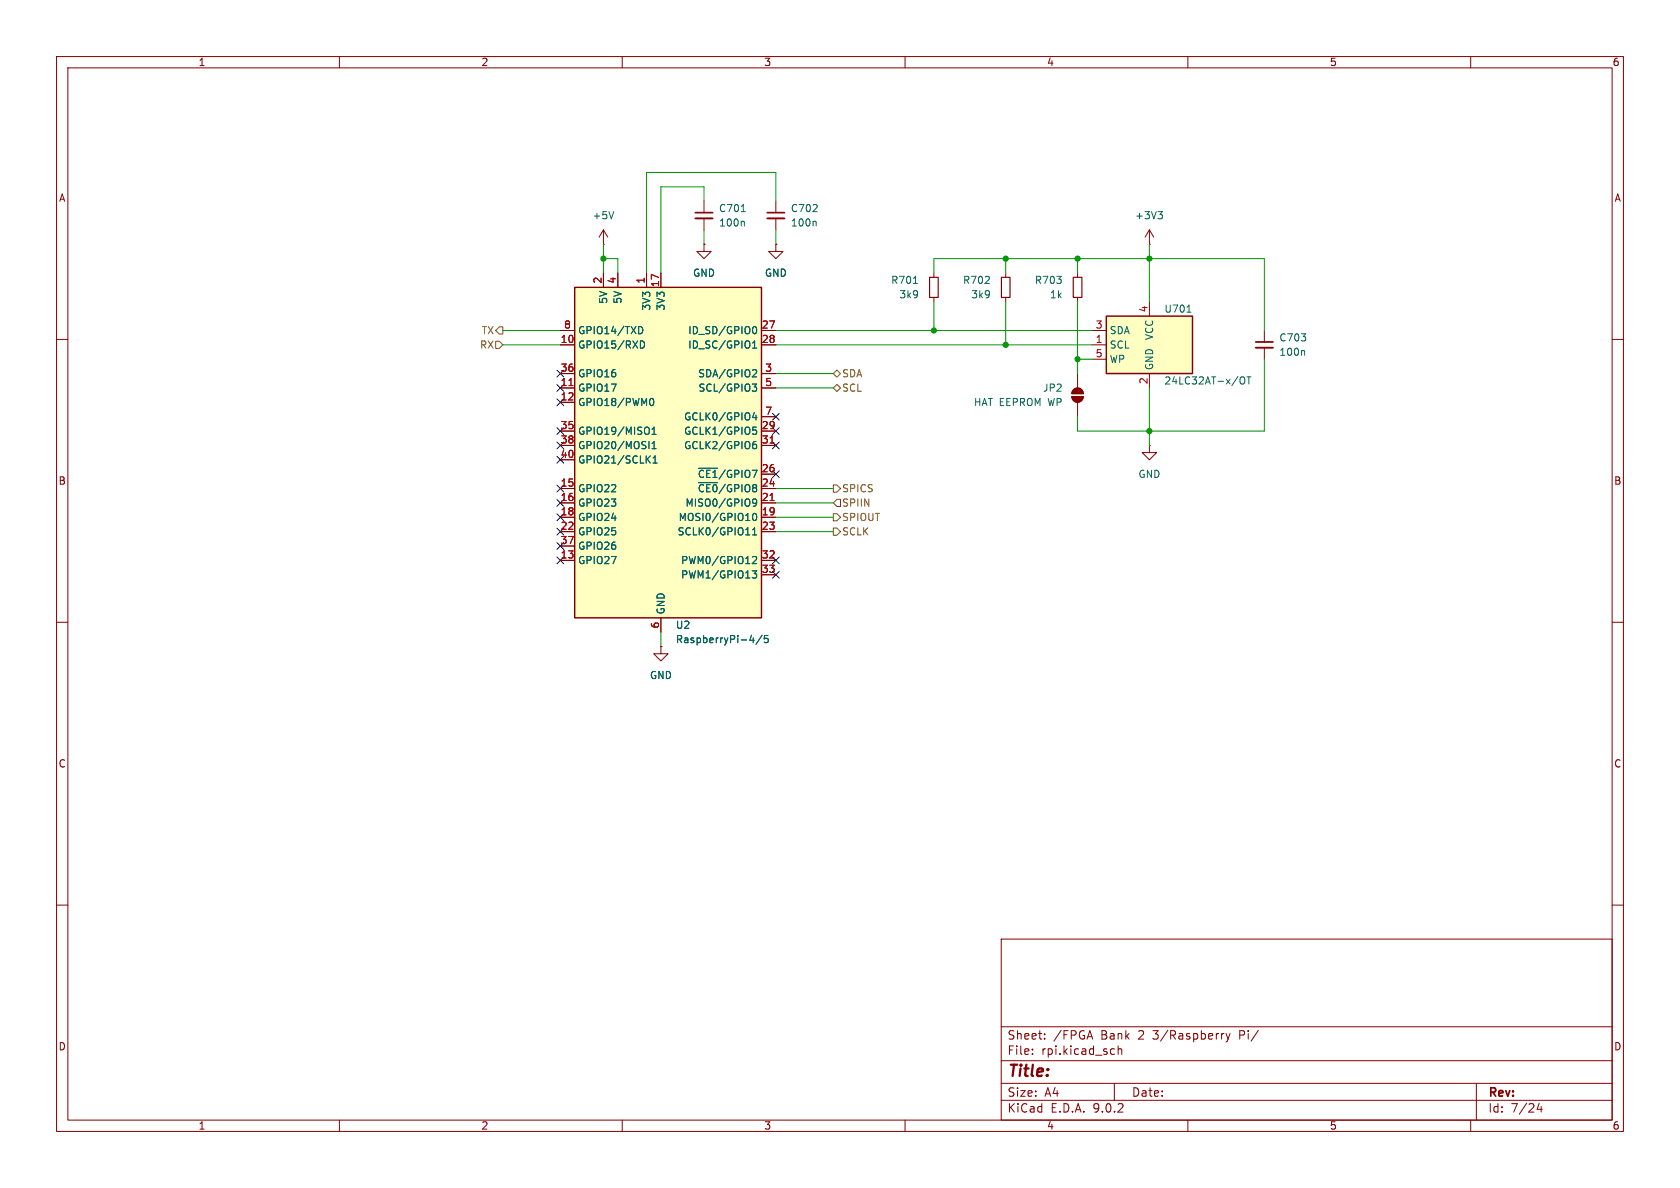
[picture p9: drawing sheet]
<svg xmlns="http://www.w3.org/2000/svg" width="297mm" height="210mm" viewBox="0 0 297 210" stroke-linecap="round" stroke-linejoin="round" font-family="sans-serif">
<g fill="none" stroke="#840000" stroke-width=".18">
<path d="M10 10h277v190h-277zM12 12h273v186h-273zM60 10v2M110 10v2M160 10v2M210 10v2M260 10v2M10 60h2M285 60h2M10 110h2M285 110h2M10 160h2"/>
<path d="M177 166h108v32h-108zM285 160h2M60 198v2M110 198v2M160 198v2M177 194.5h108M177 191.5h108M177 187.5h108M177 181.5h108M182.5 186.3v.1M182.5 185.5v.1M184.7 183.6v.1"/>
<path d="M184.7 182.8v.1M196.6 185.4l.4 .1M197 191.5v3M197 186.3l-.4 .1M197.7 185.5l.2-.1 .3 .1 .1 .9M197.7 184.9v1.5M210 198v2M216.4 182.7l-.3 .1M216.7 182.7l.4 1M217.1 183.7l-.1 .4-.3 .1M217.5 182.7l-.4 1M260 198v2"/>
<path d="M261 191.5v6.5M272.1 195l-.4 1.1h1M272.5 195.6v1"/>
</g>
<path d="M195.6 55.9h15.2v10.1h-15.2z" fill="#ffffc2"/>
<path d="M195.6 55.9h15.2v10.1h-15.2z" fill="none" stroke="#840000" stroke-width=".25"/>
<g fill="none" stroke="#840000" stroke-width=".18">
<path d="M124.5 35.6v2M124.5 38.6v2M124.5 43.2v1.3h1.2l-1.2 1.2-1.3-1.2h1.3M124.5 43.2h.1M177.8 48.3v.7M177.8 52.6v.7M190.5 48.3v.7M190.5 52.6v.7M193 58.4h2.6M203.2 53.3v2.6M189.5 70.1h2a1.02 1.02 0 0 1-1 1 1.02 1.02 0 0 1-1-1zM189.8 68.9a1.02 1.02 0 0 1 1.1-.2 1.02 1.02 0 0 1 .6 .9h-2z"/>
<path d="M190.5 66v2.6M190.5 71.1v2.6M193 61h2.6M193 63.5h2.6M203.2 66v2.6"/>
</g>
<path d="M131 37.4h.8M131.4 39.1l.2 .2v.7M209.8 55.2h.8M219.2 67a.42 .42 0 0 1 .4-.4 .42 .42 0 0 1 .5 .4v.5a.42 .42 0 0 1-.5 .4 .42 .42 0 0 1-.4-.4M220.4 66.6h.8M220.8 66.6v1.3" fill="none" stroke="#006464" stroke-width=".18"/>
<path d="M177 49h1.6v3.6h-1.6zM189.7 49h1.6v3.6h-1.6z" fill="none" stroke="#840000" stroke-width=".2"/>
<g fill="#840000" stroke="#840000" stroke-width=".18">
<path d="M189.5 70.1h2a1.02 1.02 0 0 1-1 1 1.02 1.02 0 0 1-1-1z"/>
<path d="M189.8 68.9a1.02 1.02 0 0 1 1.1-.2 1.02 1.02 0 0 1 .6 .9h-2z"/>
</g>
<path d="M122.9 37.6h3.1" fill="none" stroke="#840000" stroke-width=".3"/>
<path d="M122.9 38.6h3.1" fill="none" stroke="#840000" stroke-width=".33"/>
<path d="M101.6 50.8h33v58.4h-33z" fill="#ffffc2"/>
<path d="M101.6 50.8h33v58.4h-33z" fill="none" stroke="#840000" stroke-width=".25"/>
<g fill="none" stroke="#840000" stroke-width=".18">
<path d="M137.2 35.6v2M137.2 38.6v2M99.1 58.4h2.5M106.7 43.2h.1M106.7 40.6v2.6M106.7 48.3v2.5M106.7 40.6l-.8 1.3M106.7 40.6l.7 1.3M109.2 48.3v2.5M114.3 48.3v2.5M116.8 48.3v2.5M124.5 43.2h.1"/>
<path d="M134.6 58.4h2.6M137.2 43.2v1.3h1.2l-1.2 1.2-1.3-1.2h1.3M137.2 43.2h.1M165.1 48.3v.7M165.1 52.6v.7M203.2 43.2h.1M203.2 40.6l-.8 1.3M203.2 40.6l.8 1.3M203.2 40.6v2.6M223.5 58.4v2.1M99.1 61h2.5M99.1 66h2.5"/>
<path d="M99.1 68.6h2.5M99.1 71.1h2.5M99.1 76.2h2.5M99.1 78.7h2.5M134.6 61h2.6M134.6 66h2.6M134.6 68.6h2.6M134.6 76.2h2.6M134.6 78.7h2.6M134.6 73.7h2.6M203.2 78.7v1.3h1.3l-1.3 1.3-1.3-1.3h1.3M203.2 78.7h.1"/>
<path d="M223.5 61.5v2M99.1 81.3h2.5M99.1 86.4h2.5M99.1 88.9h2.5M99.1 91.4h2.5M99.1 94h2.5M99.1 96.5h2.5M99.1 99.1h2.5M134.6 86.4h2.6M134.6 88.9h2.6M134.6 91.4h2.6M134.6 94h2.6"/>
<path d="M134.6 99.1h2.6M134.6 83.8h2.6M116.8 114.3v1.3h1.3l-1.3 1.2-1.2-1.2h1.2M116.8 114.3h.1M116.8 109.2v2.6M134.6 101.6h2.6"/>
</g>
<g fill="none" stroke="#006464" stroke-width=".18">
<path d="M108.5 37.4l-.4 1.3M144.1 39.1l.2 .2v.7M204.7 37.4h.8l-.4 .5M205.3 37.9l.2 .2v.3l-.2 .3M112.9 57.7a.64 .64 0 0 1 .7 .7 .64 .64 0 0 1-.7 .6M133.2 57.8l.1-.1a.68 .68 0 0 1 .5 .7 .68 .68 0 0 1-.5 .6l-.1-.1M161.5 50.1h.7M113.2 60.3a.64 .64 0 0 1 .7 .6 .64 .64 0 0 1-.7 .6M114.7 75.7v.9M114.8 70.9l.2-.3 .1-.2a.68 .68 0 0 1 .5 .7 .68 .68 0 0 1-.5 .6l-.1-.1-.2-.4M115.3 76.8h.7M115.3 75.9l.3-.4v1.3"/>
<path d="M115.3 78.4l.3-.4v1.3M115.3 79.3h.7M133 67.9h.8l-.5 .5 .4 .1 .1 .4-.3 .3h-.3M133 61.5h.8M133 78.8l.3-.3h.2l.3 .3v.3l-.3 .2h-.3l-.2-.2M133 60.6l.4-.3v1.2M133.2 65.3l.4 .1 .2 .3-.8 .9h.8M133.3 72.9l-.3 .9h.8M133.6 73.4v.8M133.6 78l-.3 .1-.3 .5M133.7 75.5h-.6l-.1 .6 .2-.1 .4 .1 .2 .1-.1 .5-.2 .1-.5-.1M230.5 62l.1 .2v.6"/>
<path d="M114.4 81.1l.6 .8M115 80.6l-.8 .7M115.5 81.9h.7M115.5 81l.3-.4v1.3M123.5 82.8h3.4M123.5 85.3h3.4M131.8 94.6h.8M133 98.5l.5-.1 .3 .3-.8 .9h.8M133 93.7l.4-.4v1.3M133 94.6h.8M133.2 90.9l.1-.2a.68 .68 0 0 1 .5 .7 .68 .68 0 0 1-.5 .6l-.1-.1-.2-.4zM133.8 88.8l-.3 .2-.3-.1-.2-.1 .2-.5 .3-.1 .2 .1a.84 .84 0 0 1-.3 1.2h-.2"/>
<path d="M132.9 112.3l-.3 .9h.7M133 100.9h.8l-.5 .5 .4 .1v.6l-.2 .1-.5-.1M133.2 112.8v.8M134.7 112.3l-1.1 1.6M135.8 112.3h-.6l-.1 .6 .2-.1 .4 .1 .1 .2v.4l-.2 .1-.5-.1"/>
</g>
<path d="M100.6 68.2h.7M136.1 78.3h.8M136.1 88.5h.8" fill="none" stroke="#a90000" stroke-width=".18"/>
<path d="M135.6 37.6h3.1M222 60.5h3" fill="none" stroke="#840000" stroke-width=".3"/>
<path d="M135.6 38.6h3.1M222 61.5h3" fill="none" stroke="#840000" stroke-width=".33"/>
<path d="M164.3 49h1.6v3.6h-1.6z" fill="none" stroke="#840000" stroke-width=".2"/>
<path d="M88.3 57.8h.6v1.3h-.6l-.7-.7zM87.6 60.3h.7l.6 .7-.6 .6h-.7zM147.3 68.6l.7-.7 .6 .7-.6 .6zM147.3 66l.7-.6 .6 .6-.6 .7zM147.3 93.3h.7l.6 .7-.6 .6h-.7zM147.3 85.7h.7l.6 .7-.6 .6h-.7zM147.3 90.8h.7l.6 .6-.6 .7h-.7zM148 88.3h.6v1.2h-.6l-.7-.6z" fill="none" stroke="#725600" stroke-width=".18"/>
<g fill="none" stroke="#009600" stroke-width=".18">
<path d="M124.5 35.6v-2.6h-7.7v15.3M137.2 35.6v-5.1h-22.9v17.8M88.9 58.4h10.2M106.7 45.7h2.5v2.6M106.7 43.2v5.1M124.5 40.6v2.6M137.2 58.4h55.8M137.2 40.6v2.6M165.1 48.3v-2.6h58.4v12.7M165.1 53.3v5.1M177.8 45.7v2.6M177.8 53.3v7.7"/>
<path d="M190.5 45.7v2.6M190.5 53.3v12.7M203.2 43.2v10.1M88.9 61h10.2M137.2 61h55.8M137.2 68.6h10.1M137.2 66h10.1M190.5 63.5h2.5M203.2 68.6v10.1M223.5 63.5v12.7h-33v-2.5M137.2 94h10.1M137.2 88.9h10.1"/>
<path d="M137.2 91.4h10.1M137.2 86.4h10.1M116.8 111.8v2.5"/>
</g>
<g fill="none" stroke="#000084" stroke-width=".18">
<path d="M98.5 78.1l1.2 1.2M98.5 75.6l1.2 1.2M98.5 68l1.2 1.2M98.5 65.4l1.2 1.2M98.5 70.5l1.2 1.2M99.7 78.1l-1.2 1.2M99.7 75.6l-1.2 1.2M99.7 68l-1.2 1.2M99.7 65.4l-1.2 1.2M99.7 70.5l-1.2 1.2M136.6 78.1l1.2 1.2M136.6 75.6l1.2 1.2"/>
<path d="M136.6 73.1l1.2 1.2M137.8 78.1l-1.2 1.2M137.8 75.6l-1.2 1.2M137.8 73.1l-1.2 1.2M98.5 90.8l1.2 1.2M98.5 85.8l1.2 1.2M98.5 80.7l1.2 1.2M98.5 88.3l1.2 1.2M98.5 95.9l1.2 1.2M98.5 93.4l1.2 1.2M98.5 98.5l1.2 1.2M99.7 90.8l-1.2 1.2"/>
<path d="M99.7 85.8l-1.2 1.2M99.7 80.7l-1.2 1.2M99.7 88.3l-1.2 1.2M99.7 95.9l-1.2 1.2M99.7 93.4l-1.2 1.2M99.7 98.5l-1.2 1.2M136.6 98.5l1.2 1.2M136.6 83.2l1.2 1.2M137.8 98.5l-1.2 1.2M137.8 83.2l-1.2 1.2M136.6 101l1.2 1.2M137.8 101l-1.2 1.2"/>
</g>
<g fill="#009600" stroke="#009600" stroke-width=".18">
<circle cx="203.2" cy="45.7" r=".46"/>
<circle cx="190.5" cy="45.7" r=".46"/>
<circle cx="165.1" cy="58.4" r=".46"/>
<circle cx="177.8" cy="61" r=".46"/>
<circle cx="177.8" cy="45.7" r=".46"/>
<circle cx="190.5" cy="63.5" r=".46"/>
<circle cx="203.2" cy="76.2" r=".46"/>
<circle cx="106.7" cy="45.7" r=".46"/>
</g>
<text font-size="2.8" fill="#840000" x="178" y="190.9">Title:</text>
<g font-size="2.1" fill="#840000">
<text x="178" y="184">Sheet:</text>
<text x="186.2" y="184">/FPGA</text>
<text x="194.7" y="184">Bank</text>
<text x="201.4" y="184">2</text>
<text x="204.1" y="184">3/Raspberry</text>
<text x="219.5" y="184">Pi/</text>
<text x="178" y="186.7">File:</text>
<text x="184.1" y="186.7">rpi.kicad_sch</text>
<text x="178" y="196.9">KiCad</text>
<text x="178" y="194.1">Size:</text>
<text x="184.7" y="194.1">A4</text>
<text x="185.7" y="196.9">E.D.A.</text>
<text x="193.3" y="196.9">9.0.2</text>
<text x="200" y="194.1">Date:</text>
<text x="263" y="194.3">Rev:</text>
<text x="263" y="196.9">Id:</text>
<text x="267.1" y="196.9">7/24</text>
</g>
<g font-size="1.8" fill="#840000">
<text x="35" y="11.9">1</text>
<text x="85" y="11.9">2</text>
<text x="135" y="11.9">3</text>
<text x="185" y="11.9">4</text>
<text x="235" y="11.9">5</text>
<text x="285" y="11.9">6</text>
<text x="10.3" y="35.9">A</text>
<text x="285.3" y="35.9">A</text>
<text x="10.3" y="85.9">B</text>
<text x="285.3" y="85.9">B</text>
<text x="10.3" y="135.9">C</text>
<text x="285.3" y="135.9">C</text>
<text x="10.3" y="185.9">D</text>
<text x="285.3" y="185.9">D</text>
<text x="35" y="199.9">1</text>
<text x="85" y="199.9">2</text>
<text x="135" y="199.9">3</text>
<text x="185" y="199.9">4</text>
<text x="235" y="199.9">5</text>
<text x="285" y="199.9">6</text>
</g>
<g font-size="1.8" fill="#006464">
<text x="104.6" y="39">+5V</text>
<text x="127" y="37.7">C701</text>
<text x="127" y="40.2">100n</text>
<text x="139.7" y="37.7">C702</text>
<text x="139.7" y="40.2">100n</text>
<text x="200.6" y="39">+3V3</text>
<text x="107.5" y="53.8" transform="rotate(-90 107.5 53.8)">5V</text>
<text x="110.1" y="53.8" transform="rotate(-90 110.1 53.8)">5V</text>
<text x="122.4" y="49.1">GND</text>
<text x="135.1" y="49.1">GND</text>
<text x="157.4" y="50.4">R701</text>
<text x="158.9" y="52.9">3k9</text>
<text x="170.1" y="50.4">R702</text>
<text x="171.6" y="52.9">3k9</text>
<text x="182.8" y="50.4">R703</text>
<text x="185.5" y="52.9">1k</text>
<text x="102.1" y="59.3">GPIO14/TXD</text>
<text x="115.2" y="55" transform="rotate(-90 115.2 55)">3V3</text>
<text x="117.7" y="55" transform="rotate(-90 117.7 55)">3V3</text>
<text x="121.6" y="59.3">ID_SD/GPIO0</text>
<text x="196.1" y="59.3">SDA</text>
<text x="205.7" y="55.5">U701</text>
<text x="102.1" y="61.8">GPIO15/RXD</text>
<text x="121.6" y="61.8">ID_SC/GPIO1</text>
<text x="196.1" y="61.8">SCL</text>
<text x="196.1" y="64.4">WP</text>
<text x="204.1" y="65.5" transform="rotate(-90 204.1 65.5)">GND</text>
<text x="204.1" y="60.2" transform="rotate(-90 204.1 60.2)">VCC</text>
<text x="226.1" y="60.6">C703</text>
<text x="226.1" y="63.1">100n</text>
<text x="102.1" y="66.9">GPIO16</text>
<text x="102.1" y="69.4">GPIO17</text>
<text x="102.1" y="72">GPIO18/PWM0</text>
<text x="123.3" y="66.9">SDA/GPIO2</text>
<text x="123.4" y="69.4">SCL/GPIO3</text>
<text x="172.1" y="72">HAT EEPROM WP</text>
<text x="184.3" y="69.4">JP2</text>
<text x="205.7" y="68.2">24LC32AT-x/OT</text>
<text x="102.1" y="77.1">GPIO19/MISO1</text>
<text x="120.8" y="74.5">GCLK0/GPIO4</text>
<text x="120.8" y="77.1">GCLK1/GPIO5</text>
<text x="102.1" y="79.6">GPIO20/MOSI1</text>
<text x="102.1" y="82.1">GPIO21/SCLK1</text>
<text x="120.8" y="79.6">GCLK2/GPIO6</text>
<text x="102.1" y="87.2">GPIO22</text>
<text x="102.1" y="89.8">GPIO23</text>
<text x="121.1" y="89.8">MISO0/GPIO9</text>
<text x="123.3" y="84.7">~{CE1}/GPIO7</text>
<text x="123.3" y="87.2">~{CE0}/GPIO8</text>
<text x="201.2" y="84.7">GND</text>
<text x="102.1" y="92.3">GPIO24</text>
<text x="102.1" y="94.8">GPIO25</text>
<text x="119.7" y="94.8">SCLK0/GPIO11</text>
<text x="119.9" y="92.3">MOSI0/GPIO10</text>
<text x="102.1" y="97.4">GPIO26</text>
<text x="102.1" y="99.9">GPIO27</text>
<text x="120.3" y="99.9">PWM0/GPIO12</text>
<text x="120.3" y="102.5">PWM1/GPIO13</text>
<text x="117.7" y="108.7" transform="rotate(-90 117.7 108.7)">GND</text>
<text x="119.4" y="111.4">U2</text>
<text x="119.4" y="113.9">RaspberryPi-4/5</text>
<text x="114.8" y="120.2">GND</text>
</g>
<g font-size="1.8" fill="#a90000">
<text x="106.4" y="50.2" transform="rotate(-90 106.4 50.2)">2</text>
<text x="109" y="50.2" transform="rotate(-90 109 50.2)">4</text>
<text x="114" y="50.2" transform="rotate(-90 114 50.2)">1</text>
<text x="116.6" y="50.8" transform="rotate(-90 116.6 50.8)">17</text>
<text x="99.6" y="58.2">8</text>
<text x="134.6" y="58.2">27</text>
<text x="193.6" y="58.2">3</text>
<text x="202.9" y="55.3" transform="rotate(-90 202.9 55.3)">4</text>
<text x="99" y="60.7">10</text>
<text x="99" y="65.8">36</text>
<text x="134.6" y="60.7">28</text>
<text x="135.2" y="65.8">3</text>
<text x="193.6" y="60.7">1</text>
<text x="193.6" y="63.2">5</text>
<text x="99" y="68.3">11</text>
<text x="99" y="70.9">12</text>
<text x="135.2" y="68.3">5</text>
<text x="202.9" y="68" transform="rotate(-90 202.9 68)">2</text>
<text x="99" y="75.9">35</text>
<text x="134.6" y="75.9">29</text>
<text x="135.2" y="73.4">7</text>
<text x="99" y="78.5">38</text>
<text x="99" y="81">40</text>
<text x="134.6" y="78.5">31</text>
<text x="134.6" y="83.6">26</text>
<text x="99" y="86.1">15</text>
<text x="99" y="88.6">16</text>
<text x="134.6" y="86.1">24</text>
<text x="134.6" y="88.6">21</text>
<text x="99" y="91.2">18</text>
<text x="99" y="93.7">22</text>
<text x="134.6" y="91.2">19</text>
<text x="134.6" y="93.7">23</text>
<text x="99" y="96.3">37</text>
<text x="99" y="98.8">13</text>
<text x="134.6" y="98.8">32</text>
<text x="134.6" y="101.3">33</text>
<text x="116.6" y="111.2" transform="rotate(-90 116.6 111.2)">6</text>
</g>
<g font-size="1.8" fill="#725600">
<text x="85.1" y="59.3">TX</text>
<text x="84.8" y="61.8">RX</text>
<text x="148.8" y="69.4">SCL</text>
<text x="148.8" y="66.9">SDA</text>
<text x="148.8" y="89.8">SPIIN</text>
<text x="148.8" y="87.2">SPICS</text>
<text x="148.8" y="94.8">SCLK</text>
<text x="148.8" y="92.3">SPIOUT</text>
</g>
</svg>
